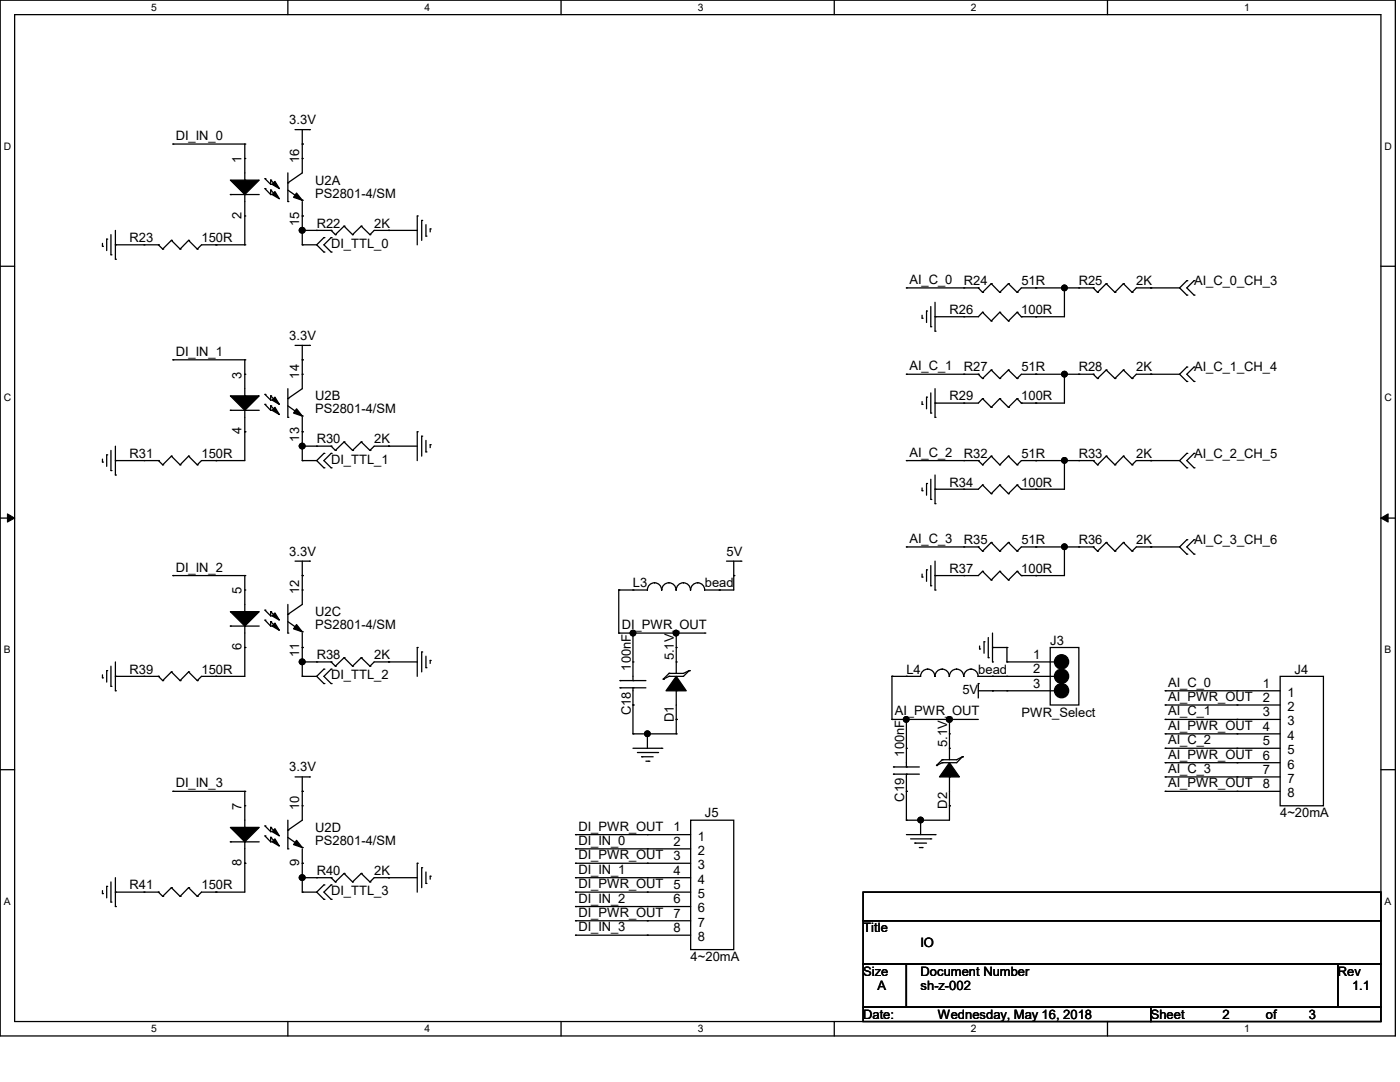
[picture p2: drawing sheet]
<svg xmlns="http://www.w3.org/2000/svg" width="279mm" height="216mm" viewBox="0 0 279 216" stroke-linecap="round" stroke-linejoin="round" font-family="sans-serif">
<path d="M0 0h278.5v206.7h-278.5zM2.9 2.9h272.7v200.9h-272.7z" fill="none" stroke="#000" stroke-width=".25"/>
<g fill="#fff">
<path d="M30.2 .3h1.1v2.3h-1.1z"/>
<path d="M30.2 204.1h1.1v2.3h-1.1z"/>
</g>
<path d="M57.4 0v2.9M57.4 203.8v2.9" fill="none" stroke="#000" stroke-width=".25"/>
<g fill="#fff">
<path d="M84.7 .3h1.1v2.3h-1.1z"/>
<path d="M84.7 204.1h1.1v2.3h-1.1z"/>
</g>
<path d="M112 0v2.9M112 203.8v2.9" fill="none" stroke="#000" stroke-width=".25"/>
<g fill="#fff">
<path d="M139.2 .3h1.1v2.3h-1.1z"/>
<path d="M139.2 204.1h1.1v2.3h-1.1z"/>
</g>
<path d="M166.5 0v2.9M166.5 203.8v2.9" fill="none" stroke="#000" stroke-width=".25"/>
<g fill="#fff">
<path d="M193.8 .3h1.1v2.3h-1.1z"/>
<path d="M193.8 204.1h1.1v2.3h-1.1z"/>
</g>
<path d="M221 0v2.9M221 203.8v2.9" fill="none" stroke="#000" stroke-width=".25"/>
<g fill="#fff">
<path d="M248.3 .3h1.1v2.3h-1.1z"/>
<path d="M248.3 204.1h1.1v2.3h-1.1z"/>
<path d="M.8 28h1.4v2.3h-1.4z"/>
<path d="M276.3 28h1.4v2.3h-1.4z"/>
<path d="M.8 78.2h1.4v2.3h-1.4z"/>
<path d="M276.3 78.2h1.4v2.3h-1.4z"/>
</g>
<path d="M0 53.1h2.9M275.6 53.1h2.9" fill="none" stroke="#000" stroke-width=".25"/>
<g fill="#fff">
<path d="M.8 128.5h1.3v2.2h-1.3z"/>
<path d="M276.3 128.5h1.3v2.2h-1.3z"/>
</g>
<path d="M0 103.4h2.9M275.6 103.4h2.9" fill="none" stroke="#000" stroke-width=".25"/>
<path d="M1.5 102.5l1.4 .9-1.4 .8zM275.6 103.4l1.4-.9v1.7z" fill="#000" stroke="#000" stroke-width=".2"/>
<g fill="#fff">
<path d="M.8 178.7h1.3v2.2h-1.3z"/>
<path d="M276.3 178.7h1.3v2.2h-1.3z"/>
</g>
<g fill="none" stroke="#000" stroke-width=".25">
<path d="M34.5 28.7h.1M34.5 28.7h14.4M46 38.8h.1M46 38.8h5.7M48.9 38.8h.1M48.9 35.9h.1M48.9 31.6h.1M48.9 28.7h.1M48.9 28.7v7.2M48.9 38.8v10.1M52.9 37.6h.1M52.9 35.6h.1"/>
<path d="M52.9 37.6l1.1 1.2M52.9 35.6l1.1 1.2M54 38.8h.1M54 37.9h.1M54 36.8h.1M54 35.9h.1M54 35.9v.9M54 37.9v.9M54 37.9l1.2 1.2M54 35.9l1.2 1.2M57.4 36.5h.1M57.4 34.5v5.7"/>
<path d="M57.4 37.9l2.9 2.1M58.9 25.9h2.9M60.3 28.7h.1M60.3 40h.1M60.3 31.6h.1M60.3 25.9v8.6l-2.9 2M61.8 25.9h.1M20.4 49.1h.1M20.4 48.6v.5M21.3 47.7h.1M21.3 47.7v2.3M22.1 50.8h.1"/>
<path d="M22.1 46.8v4M23 51.7h.1M23 48.9h.1M23 46v5.7M23 48.9h8.6M28.7 48.9h.1M31.6 48.9h.1M31.6 48.9l.9 .8M32.5 49.7h.1M34.2 48h.1M34.2 48l1.7 1.7M34.2 48l-1.7 1.7"/>
<path d="M35.9 49.7h.1M37.6 48h.1M37.6 48l1.8 1.7M37.6 48l-1.7 1.7M39.4 49.7h.1M43.1 48.9h.1M48.9 43.1h.1M48.9 48.9h.1M48.9 48.9h-8.7l-.8 .8M57.4 40.2h.1M60.3 43.1h.1M60.3 48.9h.1"/>
<path d="M60.3 46h.1M60.3 40.2v8.7M60.3 48.9h2.9M60.3 46h5.8M63.2 46h.1M63.2 48.9l1.4 1.4M64.6 47.4h.1M64.6 50.3h.1M64.6 47.4l-1.4 1.5M66.1 50.3h.1M66.1 47.4h.1M66.1 46h.1"/>
<path d="M66.1 47.4l-1.5 1.5 1.5 1.4M66.1 46l.8 .8M66.9 46.8h.1M68.7 45.1h.1M68.7 45.1l1.7 1.7M68.7 45.1l-1.8 1.7M70.4 46.8h.1M72.1 45.1h.1M72.1 45.1l1.7 1.7M72.1 45.1l-1.7 1.7M73.8 46.8h.1M77.6 46h.1"/>
<path d="M83.3 43.1h.1M83.3 43.1v5.8M83.3 46h-8.6l-.9 .8M84.2 44h.1M84.2 44v4M85 47.1h.1M85 44.8v2.3M85.9 45.7h.1M85.9 45.7v.6M180.9 57.4h.1M180.9 57.4h14.3M192.4 57.4h.1"/>
<path d="M195.2 57.4h.1M195.2 57.4l.9 .9M196.1 58.3h.1M197.8 56.6h.1M197.8 56.6l1.7 1.7M197.8 56.6l-1.7 1.7M199.5 58.3h.1M201.3 56.6h.1M201.3 56.6l1.7 1.7M201.3 56.6l-1.8 1.7M203 58.3h.1M206.7 57.4h.1"/>
<path d="M212.4 57.4h.1M212.4 57.4v5.8h-8.6M215.3 57.4h.1M218.2 57.4h.1M218.2 57.4h-14.4l-.8 .9M218.2 57.4l.8 .9M219 58.3h.1M220.8 56.6h.1M220.8 56.6l1.7 1.7M220.8 56.6l-1.8 1.7M222.5 58.3h.1M224.2 56.6h.1"/>
<path d="M224.2 56.6l1.7 1.7M224.2 56.6l-1.7 1.7M225.9 58.3h.1M229.7 57.4h.1M235.4 57.4l1.5 1.5M235.4 57.4h-8.6l-.9 .9M236.9 56h.1M236.9 58.9h.1M236.9 56l-1.5 1.4M238.3 58.9h.1M238.3 56h.1M238.3 56l-1.4 1.4 1.4 1.5"/>
<path d="M34.5 71.8h.1M34.5 71.8h14.4M48.9 79h.1M48.9 74.7h.1M48.9 71.8h.1M48.9 71.8v7.2M52.9 78.7h.1M52.9 78.7l1.1 1.1M54 79.8h.1M54 79h.1M54 79v.8M54 79l1.2 1.1"/>
<path d="M57.4 79.5h.1M57.4 77.6v5.7M58.9 68.9h2.9M60.3 71.8h.1M60.3 74.7h.1M60.3 68.9v8.7l-2.9 1.9M61.8 68.9h.1M180.9 74.7h.1M180.9 74.7h14.3M184 63.5h.1M184 62.9v.6M184.9 62.1h.1"/>
<path d="M184.9 79.2h.1M184.9 62.1v2.2M184.9 79.2v2.4M185.8 65.2h.1M185.8 61.2v4M185.8 78.4v4M186.6 66.1h.1M186.6 63.2h.1M186.6 60.3v5.8M186.6 77.6v5.7M192.4 74.7h.1M192.4 63.2h.1"/>
<path d="M195.2 74.7h.1M195.2 74.7l.9 .8M196.1 79.5h.1M196.1 75.5h.1M196.1 62.3h.1M196.1 79.5l-.9 .9h-8.6M196.1 79.5l1.7 1.8M196.1 62.3l-.9 .9h-8.6M196.1 62.3l1.7 1.8M197.8 73.8h.1M197.8 64.1h.1M197.8 73.8l1.7 1.7"/>
<path d="M197.8 73.8l-1.7 1.7M199.5 79.5h.1M199.5 75.5h.1M199.5 62.3h.1M199.5 79.5l-1.7 1.8M199.5 79.5l1.8 1.8M199.5 62.3l-1.7 1.8M199.5 62.3l1.8 1.8M201.3 73.8h.1M201.3 64.1h.1M201.3 73.8l1.7 1.7M201.3 73.8l-1.8 1.7"/>
<path d="M203 79.5h.1M203 75.5h.1M203 62.3h.1M203 79.5l-1.7 1.8M203 79.5l.8 .9M203 62.3l-1.7 1.8M203 62.3l.8 .9M203.8 63.2h.1M206.7 74.7h.1M206.7 63.2h.1M212.4 74.7h.1M212.4 74.7v5.7h-8.6"/>
<path d="M215.3 74.7h.1M218.2 74.7h.1M218.2 74.7h-14.4l-.8 .8M218.2 74.7l.8 .8M219 75.5h.1M220.8 73.8h.1M220.8 73.8l1.7 1.7M220.8 73.8l-1.8 1.7M222.5 75.5h.1M224.2 73.8h.1M224.2 73.8l1.7 1.7M224.2 73.8l-1.7 1.7"/>
<path d="M225.9 75.5h.1M229.7 74.7h.1M235.4 74.7l1.5 1.4M235.4 74.7h-8.6l-.9 .8M236.9 73.2h.1M236.9 76.1h.1M236.9 73.2l-1.5 1.5M238.3 76.1h.1M238.3 73.2h.1M238.3 73.2l-1.4 1.5 1.4 1.4M20.4 92.2h.1M20.4 91.6v.6"/>
<path d="M21.3 90.8h.1M21.3 90.8v2.2M22.1 93.9h.1M22.1 89.9v4M23 94.8h.1M23 91.9h.1M23 89v5.8M23 91.9h8.6M28.7 91.9h.1M31.6 91.9h.1M31.6 91.9l.9 .9M32.5 92.8h.1"/>
<path d="M34.2 91h.1M34.2 91l1.7 1.8M34.2 91l-1.7 1.8M35.9 92.8h.1M37.6 91h.1M37.6 91l1.8 1.8M37.6 91l-1.7 1.8M39.4 92.8h.1M43.1 91.9h.1M46 81.9h.1M46 81.9h5.7M48.9 81.9h.1"/>
<path d="M48.9 86.1h.1M48.9 81.9v10h-8.7l-.8 .9M52.9 80.7h.1M52.9 80.7l1.1 1.2M54 81.9h.1M54 81h.1M54 81v.9M54 81l1.2 1.1M57.4 83.3h.1M57.4 81l2.9 2M60.3 83h.1M60.3 86.1h.1"/>
<path d="M60.3 89h.1M60.3 91.9h.1M60.3 83.3v8.6M60.3 91.9h2.9M60.3 89h5.8M63.2 89h.1M63.2 91.9l1.4 1.4M64.6 90.5h.1M64.6 93.3h.1M64.6 90.5l-1.4 1.4M66.1 93.3h.1M66.1 90.5h.1"/>
<path d="M66.1 89h.1M66.1 90.5l-1.5 1.4 1.5 1.4M66.1 89l.8 .9M66.9 89.9h.1M68.7 88.2h.1M68.7 88.2l1.7 1.7M68.7 88.2l-1.8 1.7M70.4 89.9h.1M72.1 88.2h.1M72.1 88.2l1.7 1.7M72.1 88.2l-1.7 1.7M73.8 89.9h.1"/>
<path d="M77.6 89h.1M83.3 86.1h.1M83.3 86.1v5.8M83.3 89h-8.6l-.9 .9M84.2 87h.1M84.2 87v4M85 90.2h.1M85 87.9v2.3M85.9 88.7h.1M85.9 88.7v.6M180.9 91.9h.1M180.9 91.9h14.3"/>
<path d="M184 80.7h.1M184 97.9h.1M184 80.1v.6M184 97.4v.5M184.9 96.5h.1M184.9 96.5v2.3M185.8 82.4h.1M185.8 99.7h.1M185.8 95.6v4.1M186.6 83.3h.1M186.6 80.4h.1M186.6 97.6h.1"/>
<path d="M186.6 94.8v5.7M192.4 97.6h.1M192.4 80.4h.1M192.4 91.9h.1M195.2 91.9h.1M195.2 91.9l.9 .9M196.1 96.8h.1M196.1 92.8h.1M196.1 96.8l-.9 .8h-8.6M196.1 96.8l1.7 1.7M197.8 98.5h.1M197.8 81.3h.1"/>
<path d="M197.8 91h.1M197.8 91l1.7 1.8M197.8 91l-1.7 1.8M199.5 96.8h.1M199.5 92.8h.1M199.5 96.8l-1.7 1.7M199.5 96.8l1.8 1.7M201.3 98.5h.1M201.3 81.3h.1M201.3 91h.1M201.3 91l1.7 1.8M201.3 91l-1.8 1.8"/>
<path d="M203 96.8h.1M203 92.8h.1M203 96.8l-1.7 1.7M203 96.8l.8 .8M203.8 97.6h.1M203.8 80.4h.1M206.7 97.6h.1M206.7 80.4h.1M206.7 91.9h.1M212.4 91.9h.1M212.4 91.9v5.7h-8.6M215.3 91.9h.1"/>
<path d="M218.2 91.9h.1M218.2 91.9l.8 .9M218.2 91.9h-14.4l-.8 .9M219 92.8h.1M220.8 91h.1M220.8 91l1.7 1.8M220.8 91l-1.8 1.8M222.5 92.8h.1M224.2 91h.1M224.2 91l1.7 1.8M224.2 91l-1.7 1.8M225.9 92.8h.1"/>
<path d="M229.7 91.9h.1M235.4 91.9l1.5 1.4M235.4 91.9h-8.6l-.9 .9M236.9 90.5h.1M236.9 93.3h.1M236.9 90.5l-1.5 1.4M238.3 93.3h.1M238.3 90.5h.1M238.3 90.5l-1.4 1.4 1.4 1.4M34.5 114.9h.1M34.5 114.9h14.4M48.9 117.7h.1"/>
<path d="M48.9 114.9h.1M48.9 114.9v7.1M58.9 112h2.9M60.3 114.9h.1M60.3 117.7h.1M60.3 112v8.6l-2.9 2M61.8 112h.1M123.5 117.7h5.7a1.42 1.42 0 0 1 1.4-1.4 1.42 1.42 0 0 1 1.4 1.4M123.5 117.7h.1M123.5 117.7v8.6M126.3 117.7h.1M132.1 117.7a1.42 1.42 0 0 1 1.4-1.4 1.42 1.42 0 0 1 1.4 1.4"/>
<path d="M135 117.7a1.42 1.42 0 0 1 1.4-1.4 1.42 1.42 0 0 1 1.4 1.4M137.8 117.7a1.42 1.42 0 0 1 1.5-1.4 1.41 1.41 0 0 1 1.3 1.4M143.6 117.7h.1M145 112h2.9M146.4 114.9h.1M146.4 112v5.7h-5.7M147.9 112h.1M180.9 109.1h.1M180.9 109.1h14.3M184 115.1h.1M184 114.6v.5M184.9 113.7h.1"/>
<path d="M184.9 113.7v2.3M185.8 116.9h.1M185.8 112.9v4M186.6 100.5h.1M186.6 117.7h.1M186.6 114.9h.1M186.6 112v5.7M192.4 109.1h.1M192.4 114.9h.1M195.2 109.1h.1M195.2 109.1l.9 .9M196.1 110h.1"/>
<path d="M196.1 114h.1M196.1 114l-.9 .9h-8.6M196.1 114l1.7 1.7M197.8 108.2h.1M197.8 115.7h.1M197.8 108.2l1.7 1.8M197.8 108.2l-1.7 1.8M199.5 110h.1M199.5 114h.1M199.5 114l-1.7 1.7M199.5 114l1.8 1.7M201.3 108.2h.1"/>
<path d="M201.3 115.7h.1M201.3 108.2l1.7 1.8M201.3 108.2l-1.8 1.8M203 110h.1M203 114h.1M203 114l-1.7 1.7M203 114l.8 .9M203.8 114.9h.1M206.7 109.1h.1M206.7 114.9h.1M212.4 109.1h.1M212.4 109.1v5.8h-8.6"/>
<path d="M215.3 109.1h.1M218.2 109.1h.1M218.2 109.1h-14.4l-.8 .9M218.2 109.1l.8 .9M219 110h.1M220.8 108.2h.1M220.8 108.2l1.7 1.8M220.8 108.2l-1.8 1.8M222.5 110h.1M224.2 108.2h.1M224.2 108.2l1.7 1.8M224.2 108.2l-1.7 1.8"/>
<path d="M225.9 110h.1M229.7 109.1h.1M235.4 109.1l1.5 1.5M235.4 109.1h-8.6l-.9 .9M236.9 107.7h.1M236.9 110.6h.1M236.9 107.7l-1.5 1.4M238.3 110.6h.1M238.3 107.7h.1M238.3 107.7l-1.4 1.4 1.4 1.5M20.4 135.3h.1M20.4 134.7v.6"/>
<path d="M21.3 133.8h.1M21.3 133.8v2.3M22.1 136.9h.1M22.1 132.9v4M23 137.8h.1M23 135h.1M23 132.1v5.7M23 135h8.6M28.7 135h.1M31.6 135h.1M31.6 135l.9 .8M32.5 135.8h.1"/>
<path d="M34.2 134.1h.1M34.2 134.1l1.7 1.7M34.2 134.1l-1.7 1.7M35.9 135.8h.1M37.6 134.1h.1M37.6 134.1l1.8 1.7M37.6 134.1l-1.7 1.7M39.4 135.8h.1M43.1 135h.1M46 124.9h.1M46 124.9h5.7M48.9 124.9h.1"/>
<path d="M48.9 122h.1M48.9 129.2h.1M48.9 124.9v10.1h-8.7l-.8 .8M52.9 123.7h.1M52.9 121.8h.1M52.9 123.7l1.1 1.2M52.9 121.8l1.1 1.1M54 124.9h.1M54 124h.1M54 122.9h.1M54 122h.1M54 122v.9"/>
<path d="M54 124v.9M54 124l1.2 1.2M54 122l1.2 1.2M57.4 126.3h.1M57.4 122.6h.1M57.4 120.6v5.7M57.4 124l2.9 2.1M60.3 126.1h.1M60.3 129.2h.1M60.3 132.1h.1M60.3 135h.1M60.3 126.3v8.7"/>
<path d="M60.3 132.1h5.8M60.3 135h2.9M63.2 132.1h.1M63.2 135l1.4 1.4M64.6 133.5h.1M64.6 136.4h.1M64.6 133.5l-1.4 1.5M66.1 136.4h.1M66.1 133.5h.1M66.1 132.1h.1M66.1 133.5l-1.5 1.5 1.5 1.4M66.1 132.1l.8 .8"/>
<path d="M66.9 132.9h.1M68.7 131.2h.1M68.7 131.2l1.7 1.7M68.7 131.2l-1.8 1.7M70.4 132.9h.1M72.1 131.2h.1M72.1 131.2l1.7 1.7M72.1 131.2l-1.7 1.7M73.8 132.9h.1M77.6 132.1h.1M83.3 129.2h.1M83.3 129.2v5.8"/>
<path d="M83.3 132.1h-8.6l-.9 .8M84.2 130.1h.1M84.2 130.1v4M85 133.2h.1M85 130.9v2.3M85.9 131.8h.1M85.9 131.8v.6M123.5 126.3h.1M123.5 126.3h17.2M123.7 135.8h.1M123.7 137.2h.1M123.7 135.8h5.2"/>
<path d="M123.7 137.2h5.2M126.3 137.2h.1M126.3 135.8h.1M126.3 132.1h.1M126.3 126.3h.1M126.3 126.3v9.5M126.3 137.2v9.2M132.4 135.5h.1M133.5 134.4h.1M133.5 135h.1M133.5 134.4l-1.1 1.1M133.5 135l-1.1 .5"/>
<path d="M135 137.8h.1M135 132.1h.1M135 129.2h.1M135 126.3h.1M135 126.3v8.1M135 137.8v8.6M137.5 133.8h.1M137.5 133.8l-1.1 1.2h-2.9M137.5 133.8l-1.1 .6h-2.9M140.7 126.3h.1M178 135h5.7a1.42 1.42 0 0 1 1.5-1.5 1.42 1.42 0 0 1 1.4 1.5M178 135h.1"/>
<path d="M178 135v8.6M180.9 135h.1M189.4 135a1.42 1.42 0 0 0-1.4-1.5 1.42 1.42 0 0 0-1.4 1.5M192.3 135a1.42 1.42 0 0 0-1.4-1.5 1.42 1.42 0 0 0-1.4 1.5M195.2 135a1.42 1.42 0 0 0-1.4-1.5 1.42 1.42 0 0 0-1.4 1.5M195.2 136.4h.1M195.2 137.8h17M195.2 136.4v2.9M195.2 135h17M195.5 129.5h.1M195.5 128.9v.6M196.4 128.1h.1"/>
<path d="M196.4 128.1v2.2M197.2 131.2h.1M197.2 127.2v4M198.1 132.1h.1M198.1 137.8h.1M198.1 135h.1M198.1 129.2h.1M198.1 126.3v5.8M198.1 129.2h2.9M201 132.1h.1M201 135h.1M201 137.8h.1"/>
<path d="M201 129.2h.1M201 132.1h10.9M201 129.2v2.9M209.6 129.2h5.7v11.5h-5.7zM211.9 132.1h.1M212.2 135h.1M212.2 137.8h.1M232.5 137.8h.1M232.5 137.8h23M246.9 137.8h.1M255.5 135h8.6v25.8h-8.6zM0 153.6h2.9"/>
<path d="M34.5 157.9h.1M34.5 157.9h14.4M48.9 157.9h.1M48.9 157.9v7.2M58.9 155h2.9M60.3 157.9h.1M60.3 155v8.7l-2.9 2M61.8 155h.1M126.3 140.7h.1M126.3 146.4h.1M126.3 149.3h5.8M126.3 146.4h8.7"/>
<path d="M127.2 150.2h4M128.1 151h.1M128.1 151h2.2M128.9 151.9h.6M129.2 146.4h.1M129.2 146.4v2.9M129.5 151.9h.1M131.2 150.2h.1M132.1 149.3h.1M135 143.6h.1M135 146.4h.1M178 143.6h.1"/>
<path d="M178 143.6h17.2M178.3 153h.1M178.3 154.5h.1M178.3 153h5.2M178.3 154.5h5.2M180.9 154.5h.1M180.9 153h.1M180.9 157.9h.1M180.9 149.3h.1M180.9 143.6h.1M180.9 143.6v9.4M180.9 154.5v9.2"/>
<path d="M186.9 152.7h.1M188 151.6h.1M188 152.2h.1M188 151.6l-1.1 1.1M188 152.2l-1.1 .5M189.5 155h.1M189.5 149.3h.1M189.5 146.4h.1M189.5 143.6h.1M189.5 143.6v8M189.5 155v8.7h-8.6M192.1 151h.1"/>
<path d="M192.1 151l-1.2 1.2h-2.9M192.1 151l-1.2 .6h-2.9M232.5 140.7h.1M232.5 143.6h.1M232.5 146.4h.1M232.5 149.3h.1M232.5 152.2h.1M232.5 155h.1M232.5 157.9h.1M232.5 149.3h23M232.5 155h23M232.5 140.7h23"/>
<path d="M232.5 143.6h23M232.5 146.4h23M232.5 152.2h23M232.5 157.9h23M246.9 140.7h.1M246.9 143.6h.1M246.9 146.4h.1M246.9 149.3h.1M246.9 152.2h.1M246.9 155h.1M246.9 157.9h.1M275.6 153.6h2.9"/>
<path d="M20.4 178.3h.1M20.4 177.7v.6M21.3 176.9h.1M21.3 176.9v2.3M22.1 176v4M23 178h.1M23 175.1v5.8M23 178h8.6M28.7 178h.1M31.6 178h.1M31.6 178l.9 .9M32.5 178.9h.1"/>
<path d="M34.2 177.1h.1M34.2 177.1l1.7 1.8M34.2 177.1l-1.7 1.8M35.9 178.9h.1M37.6 177.1h.1M37.6 177.1l1.8 1.8M37.6 177.1l-1.7 1.8M39.4 178.9h.1M43.1 178h.1M46 168h.1M46 168h5.7M48.9 168h.1"/>
<path d="M48.9 165.1h.1M48.9 160.8h.1M48.9 172.3h.1M48.9 168v10h-8.7l-.8 .9M52.9 166.8h.1M52.9 164.8h.1M52.9 166.8l1.1 1.2M52.9 164.8l1.1 1.1M54 168h.1M54 167.1h.1M54 165.9h.1M54 165.1h.1"/>
<path d="M54 165.1v.8M54 167.1v.9M54 167.1l1.2 1.1M54 165.1l1.2 1.1M57.4 169.4h.1M57.4 165.7h.1M57.4 163.7v5.7M57.4 167.1l2.9 2M60.3 169.1h.1M60.3 160.8h.1M60.3 172.3h.1M60.3 175.1h.1"/>
<path d="M60.3 178h.1M60.3 169.4v8.6M60.3 175.1h5.8M60.3 178h2.9M63.2 175.1h.1M63.2 178l1.4 1.5M64.6 176.6h.1M64.6 179.5h.1M64.6 176.6l-1.4 1.4M66.1 179.5h.1M66.1 176.6h.1M66.1 175.1h.1"/>
<path d="M66.1 176.6l-1.5 1.4 1.5 1.5M66.1 175.1l.8 .9M66.9 176h.1M68.7 174.3h.1M68.7 174.3l1.7 1.7M68.7 174.3l-1.8 1.7M70.4 176h.1M72.1 174.3h.1M72.1 174.3l1.7 1.7M72.1 174.3l-1.7 1.7M73.8 176h.1M77.6 175.1h.1"/>
<path d="M83.3 172.3h.1M83.3 172.3v5.7M83.3 175.1h-8.6l-.9 .9M84.2 173.1h.1M84.2 173.1v4M85 176.3h.1M85 174v2.3M85.9 174.8h.1M85.9 174.8v.6M114.9 169.4h.1M114.9 166.5h.1M114.9 172.3h.1"/>
<path d="M114.9 178h.1M114.9 175.1h.1M114.9 166.5h22.9M114.9 175.1h22.9M114.9 178h22.9M114.9 169.4h22.9M114.9 172.3h22.9M129.2 166.5h.1M129.2 169.4h.1M129.2 172.3h.1M129.2 175.1h.1M129.2 178h.1"/>
<path d="M137.8 163.7h8.6v25.8h-8.6zM172.3 178h103.3v5.7h-103.3zM180.9 163.7h.1M180.9 166.5h5.7M181.7 167.4h4.1M182.6 168.2h.1M182.6 168.2h2.3M183.5 169.1h.5M183.7 163.7h.1M183.7 163.7v2.8M184 169.1h.1M185.8 167.4h.1"/>
<path d="M186.6 166.5h.1M189.5 160.8h.1M22.1 180h.1M23 180.9h.1M114.9 183.7h.1M114.9 180.9h.1M114.9 186.6h.1M114.9 180.9h22.9M114.9 183.7h22.9M114.9 186.6h22.9M129.2 180.9h.1M129.2 183.7h.1"/>
<path d="M129.2 186.6h.1M172.3 183.7h103.3v8.7h-103.3zM172.3 192.4h8.6v8.6h-8.6zM180.9 192.4h86.1v8.6h-86.1zM267 192.4h8.6v8.6h-8.6zM172.3 201h57.4v2.8h-57.4zM229.7 201h45.9v2.8h-45.9z"/>
</g>
<g fill="#000" stroke="#000" stroke-width=".25">
<path d="M46 35.9h5.7l-2.8 2.9zM54.9 38.2l.9 1.5-1.5-.9zM54.9 36.2l.9 1.4-1.5-.8zM59.2 38.5l1.1 1.5-1.7-.6zM46 79h5.7l-2.8 2.9zM54.9 81.3l.9 1.4-1.5-.8zM54.9 79.2l.9 1.5-1.5-.9zM59.2 81.6l1.1 1.4-1.7-.6zM46 122h5.7l-2.8 2.9zM54.9 124.3l.9 1.5-1.5-.9zM54.9 122.3l.9 1.4-1.5-.8zM59.2 124.6l1.1 1.5-1.7-.6z"/>
<path d="M46 165.1h5.7l-2.8 2.9zM54.9 167.4l.9 1.4-1.5-.8zM54.9 165.4l.9 1.4-1.5-.9zM59.2 167.7l1.1 1.4-1.7-.6z"/>
<path d="M135 135l1.9 2.8h-4z" fill-rule="evenodd"/>
<path d="M189.5 152.2l2 2.8h-4z" fill-rule="evenodd"/>
<circle cx="60.3" cy="46" r=".56"/>
<circle cx="212.4" cy="57.4" r=".55"/>
<circle cx="212.4" cy="74.7" r=".55"/>
<circle cx="60.3" cy="89" r=".56"/>
<circle cx="212.4" cy="91.9" r=".55"/>
<circle cx="212.4" cy="109.1" r=".55"/>
<circle cx="60.3" cy="132.1" r=".56"/>
<circle cx="126.3" cy="126.3" r=".55"/>
<circle cx="134.9" cy="126.3" r=".55"/>
<circle cx="211.9" cy="134.9" r="1.42"/>
<circle cx="211.9" cy="132.1" r="1.42"/>
<circle cx="211.9" cy="137.8" r="1.42"/>
<circle cx="129.2" cy="146.4" r=".55"/>
<circle cx="180.8" cy="143.6" r=".55"/>
<circle cx="189.5" cy="143.6" r=".56"/>
<circle cx="60.3" cy="175.1" r=".56"/>
<circle cx="183.7" cy="163.6" r=".55"/>
</g>
<g font-size="2.6">
<text x="35.1" y="27.9">DI_IN_0</text>
<text x="57.7" y="24.8">3.3V</text>
<text x="48.2" y="32.5" transform="rotate(-90 48.2 32.5)">1</text>
<text x="59.7" y="32.5" transform="rotate(-90 59.7 32.5)">16</text>
<text x="62.9" y="36.8">U2A</text>
<text x="62.9" y="39.4">PS2801-4/SM</text>
<text x="48.2" y="43.6" transform="rotate(-90 48.2 43.6)">2</text>
<text x="59.7" y="45.1" transform="rotate(-90 59.7 45.1)">15</text>
<text x="63.2" y="45.4">R22</text>
<text x="74.7" y="45.4">2K</text>
<text x="25.9" y="48.3">R23</text>
<text x="40.2" y="48.3">150R</text>
<text x="66.1" y="49.4">DI_TTL_0</text>
<text x="181.5" y="56.6">AI_C_0</text>
<text x="192.4" y="56.9">R24</text>
<text x="203.8" y="56.9">51R</text>
<text x="215.3" y="56.9">R25</text>
<text x="226.8" y="56.9">2K</text>
<text x="238.3" y="56.9">AI_C_0_CH_3</text>
<text x="189.5" y="62.7">R26</text>
<text x="203.8" y="62.7">100R</text>
<text x="35.1" y="71">DI_IN_1</text>
<text x="57.7" y="67.8">3.3V</text>
<text x="48.2" y="75.6" transform="rotate(-90 48.2 75.6)">3</text>
<text x="59.7" y="75.6" transform="rotate(-90 59.7 75.6)">14</text>
<text x="181.5" y="73.9">AI_C_1</text>
<text x="192.4" y="74.1">R27</text>
<text x="203.8" y="74.1">51R</text>
<text x="215.3" y="74.1">R28</text>
<text x="226.8" y="74.1">2K</text>
<text x="238.3" y="74.1">AI_C_1_CH_4</text>
<text x="62.9" y="79.9">U2B</text>
<text x="62.9" y="82.5">PS2801-4/SM</text>
<text x="189.5" y="79.9">R29</text>
<text x="203.8" y="79.9">100R</text>
<text x="48.2" y="86.7" transform="rotate(-90 48.2 86.7)">4</text>
<text x="59.7" y="88.1" transform="rotate(-90 59.7 88.1)">13</text>
<text x="63.2" y="88.5">R30</text>
<text x="74.7" y="88.5">2K</text>
<text x="25.9" y="91.4">R31</text>
<text x="40.2" y="91.4">150R</text>
<text x="66.1" y="92.5">DI_TTL_1</text>
<text x="181.5" y="91.1">AI_C_2</text>
<text x="192.4" y="91.4">R32</text>
<text x="203.8" y="91.4">51R</text>
<text x="215.3" y="91.4">R33</text>
<text x="226.8" y="91.4">2K</text>
<text x="238.3" y="91.4">AI_C_2_CH_5</text>
<text x="189.5" y="97.1">R34</text>
<text x="203.8" y="97.1">100R</text>
<text x="57.7" y="110.9">3.3V</text>
<text x="145" y="110.9">5V</text>
<text x="181.5" y="108.3">AI_C_3</text>
<text x="192.4" y="108.6">R35</text>
<text x="203.8" y="108.6">51R</text>
<text x="215.3" y="108.6">R36</text>
<text x="226.8" y="108.6">2K</text>
<text x="238.3" y="108.6">AI_C_3_CH_6</text>
<text x="35.1" y="114">DI_IN_2</text>
<text x="48.2" y="118.6" transform="rotate(-90 48.2 118.6)">5</text>
<text x="59.7" y="118.6" transform="rotate(-90 59.7 118.6)">12</text>
<text x="126.3" y="117.2">L3</text>
<text x="140.7" y="117.2">bead</text>
<text x="189.5" y="114.3">R37</text>
<text x="203.8" y="114.3">100R</text>
<text x="62.9" y="122.9">U2C</text>
<text x="62.9" y="125.5">PS2801-4/SM</text>
<text x="124.1" y="125.5">DI_PWR_OUT</text>
<text x="48.2" y="129.8" transform="rotate(-90 48.2 129.8)">6</text>
<text x="59.7" y="131.2" transform="rotate(-90 59.7 131.2)">11</text>
<text x="63.2" y="131.5">R38</text>
<text x="74.7" y="131.5">2K</text>
<text x="134.5" y="131.8" transform="rotate(-90 134.5 131.8)">5.1V</text>
<text x="206.2" y="131.4">1</text>
<text x="209.6" y="128.7">J3</text>
<text x="25.9" y="134.4">R39</text>
<text x="40.2" y="134.4">150R</text>
<text x="66.1" y="135.6">DI_TTL_2</text>
<text x="125.9" y="133.8" transform="rotate(-90 125.9 133.8)">100nF</text>
<text x="180.9" y="134.4">L4</text>
<text x="195.2" y="134.4">bead</text>
<text x="206.2" y="134.3">2</text>
<text x="206.2" y="137.2">3</text>
<text x="211" y="133.3">A</text>
<text x="211" y="136.1">B</text>
<text x="233.1" y="137">AI_C_0</text>
<text x="252.1" y="137.2">1</text>
<text x="258.4" y="134.4">J4</text>
<text x="125.9" y="142.7" transform="rotate(-90 125.9 142.7)">C18</text>
<text x="178.6" y="142.7">AI_PWR_OUT</text>
<text x="192.1" y="138.4">5V</text>
<text x="203.8" y="143">PWR_Select</text>
<text x="211" y="139">C</text>
<text x="233.1" y="139.9">AI_PWR_OUT</text>
<text x="233.1" y="142.7">AI_C_1</text>
<text x="252.1" y="140">2</text>
<text x="252.1" y="142.9">3</text>
<text x="256.9" y="139">1</text>
<text x="256.9" y="141.9">2</text>
<text x="134.5" y="144.1" transform="rotate(-90 134.5 144.1)">D1</text>
<text x="189" y="149" transform="rotate(-90 189 149)">5.1V</text>
<text x="233.1" y="145.6">AI_PWR_OUT</text>
<text x="233.1" y="148.5">AI_C_2</text>
<text x="252.1" y="145.8">4</text>
<text x="252.1" y="148.7">5</text>
<text x="256.9" y="144.7">3</text>
<text x="256.9" y="147.6">4</text>
<text x="57.7" y="153.9">3.3V</text>
<text x="180.4" y="151" transform="rotate(-90 180.4 151)">100nF</text>
<text x="233.1" y="151.4">AI_PWR_OUT</text>
<text x="233.1" y="154.2">AI_C_3</text>
<text x="252.1" y="151.6">6</text>
<text x="252.1" y="154.4">7</text>
<text x="256.9" y="150.5">5</text>
<text x="256.9" y="153.4">6</text>
<text x="35.1" y="157.1">DI_IN_3</text>
<text x="48.2" y="161.7" transform="rotate(-90 48.2 161.7)">7</text>
<text x="59.7" y="161.7" transform="rotate(-90 59.7 161.7)">10</text>
<text x="180.4" y="159.9" transform="rotate(-90 180.4 159.9)">C19</text>
<text x="189" y="161.4" transform="rotate(-90 189 161.4)">D2</text>
<text x="233.1" y="157.1">AI_PWR_OUT</text>
<text x="252.1" y="157.3">8</text>
<text x="256.9" y="156.2">7</text>
<text x="256.9" y="159.1">8</text>
<text x="62.9" y="166">U2D</text>
<text x="115.4" y="165.7">DI_PWR_OUT</text>
<text x="134.4" y="165.9">1</text>
<text x="139.3" y="167.7">1</text>
<text x="140.7" y="163.1">J5</text>
<text x="255.5" y="163.1">4~20mA</text>
<text x="48.2" y="172.8" transform="rotate(-90 48.2 172.8)">8</text>
<text x="59.7" y="172.8" transform="rotate(-90 59.7 172.8)">9</text>
<text x="62.9" y="168.6">PS2801-4/SM</text>
<text x="115.4" y="168.6">DI_IN_0</text>
<text x="115.4" y="171.4">DI_PWR_OUT</text>
<text x="134.4" y="168.7">2</text>
<text x="134.4" y="171.6">3</text>
<text x="139.3" y="170.6">2</text>
<text x="139.3" y="173.4">3</text>
<text x="25.9" y="177.5">R41</text>
<text x="40.2" y="177.5">150R</text>
<text x="63.2" y="174.6">R40</text>
<text x="66.1" y="178.6">DI_TTL_3</text>
<text x="74.7" y="174.6">2K</text>
<text x="115.4" y="177.2">DI_PWR_OUT</text>
<text x="115.4" y="174.3">DI_IN_1</text>
<text x="134.4" y="174.5">4</text>
<text x="134.4" y="177.4">5</text>
<text x="139.3" y="176.3">4</text>
<text x="139.3" y="179.2">5</text>
<text x="115.4" y="182.9">DI_PWR_OUT</text>
<text x="115.4" y="180.1">DI_IN_2</text>
<text x="115.4" y="185.8">DI_IN_3</text>
<text x="134.4" y="180.3">6</text>
<text x="134.4" y="183.1">7</text>
<text x="134.4" y="186">8</text>
<text x="139.3" y="182.1">6</text>
<text x="139.3" y="184.9">7</text>
<text x="137.8" y="191.8">4~20mA</text>
<text x="139.3" y="187.8">8</text>
<text x="172.3" y="186.1">Title</text>
<text x="183.7" y="188.9">IO</text>
<text x="172.3" y="194.7">Size</text>
<text x="175.1" y="197.6">A</text>
<text x="183.7" y="194.7">Document Number</text>
<text x="183.7" y="197.6">sh-z-002</text>
<text x="267" y="194.7">Rev</text>
<text x="269.8" y="197.6">1.1</text>
<text x="172.3" y="203.3">Date:</text>
<text x="187.2" y="203.3">Wednesday, May 16, 2018</text>
<text x="229.7" y="203.3">Sheet</text>
<text x="244" y="203.3">2</text>
<text x="252.6" y="203.3">of</text>
<text x="261.2" y="203.3">3</text>
</g>
<g font-size="2.1">
<text x="30.2" y="2.2">5</text>
<text x="84.7" y="2.2">4</text>
<text x="139.2" y="2.2">3</text>
<text x="193.8" y="2.2">2</text>
<text x="248.3" y="2.2">1</text>
<text x=".8" y="29.8">D</text>
<text x="276.3" y="29.8">D</text>
<text x=".8" y="80.1">C</text>
<text x="276.3" y="80.1">C</text>
<text x=".8" y="130.3">B</text>
<text x="276.3" y="130.3">B</text>
<text x=".8" y="180.5">A</text>
<text x="276.3" y="180.5">A</text>
<text x="30.2" y="206">5</text>
<text x="84.7" y="206">4</text>
<text x="139.2" y="206">3</text>
<text x="193.8" y="206">2</text>
<text x="248.3" y="206">1</text>
</g>
</svg>
